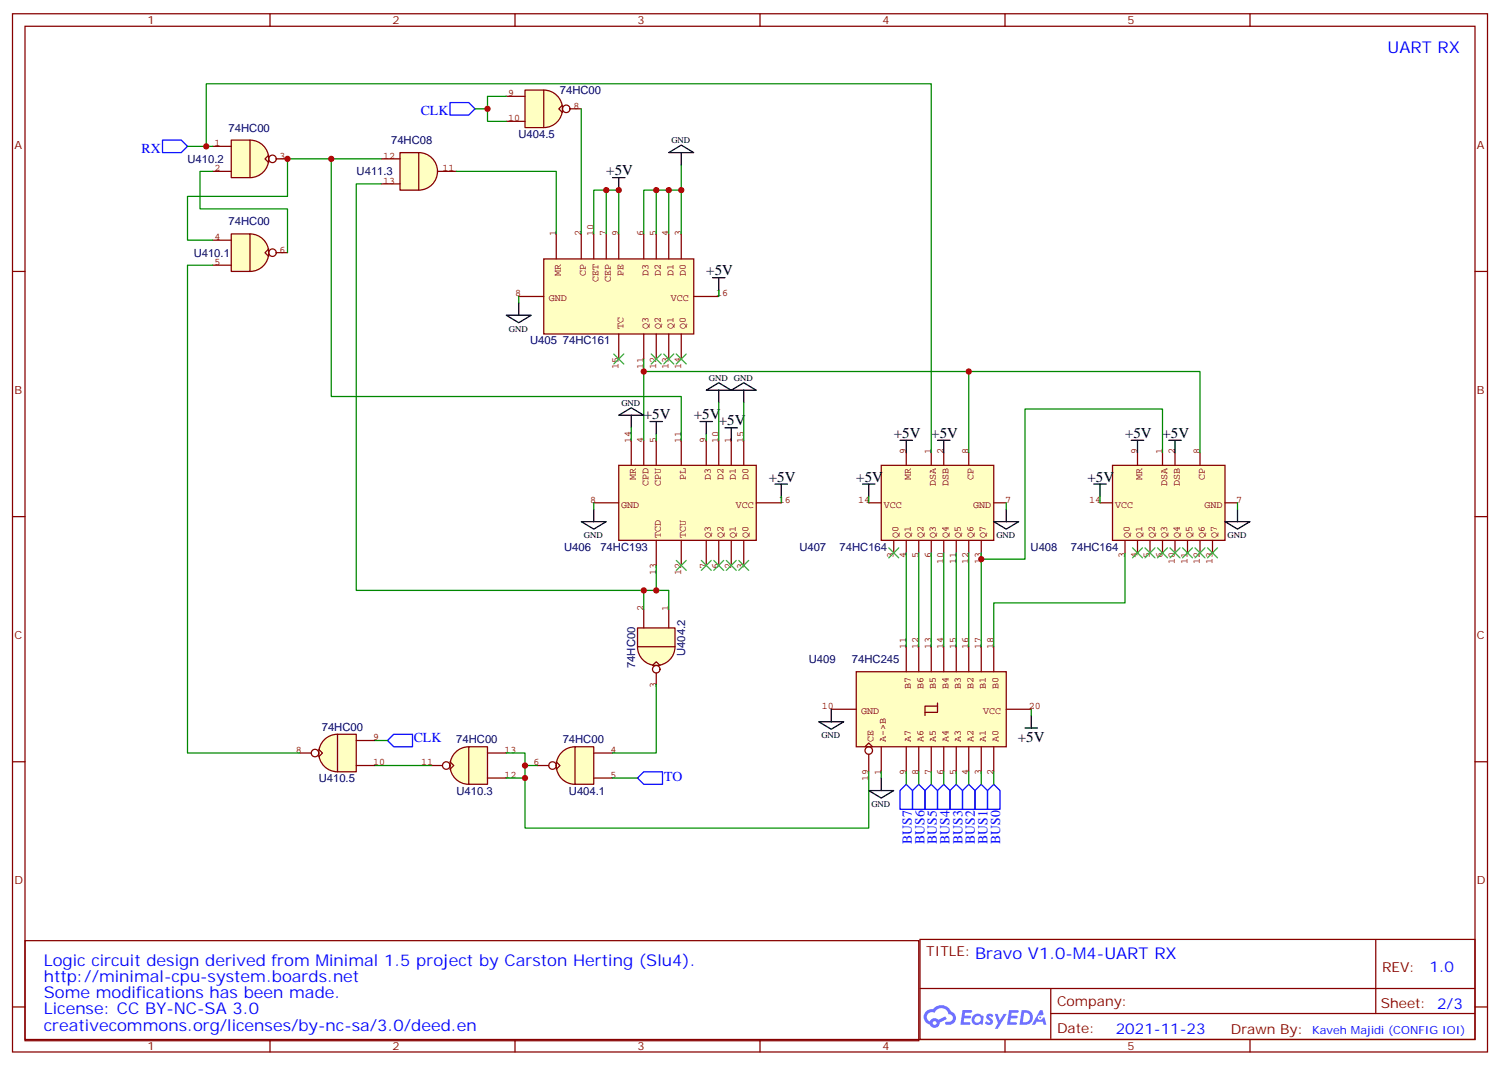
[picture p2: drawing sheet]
<svg xmlns="http://www.w3.org/2000/svg" width="423mm" height="300mm" viewBox="0 0 423 300" stroke-linecap="round" stroke-linejoin="round" font-family="sans-serif">
<g fill="none" stroke="#870000" stroke-width=".35">
<path d="M3.5 3.9h416.3v292.8h-416.3zM7.1 7.4h409.2v285.8h-409.2zM76.2 3.9v3.5M145.3 3.9v3.5M214.5 3.9v3.5M283.6 3.9v3.5M352.8 3.9v3.5M3.5 76.6h3.6M416.3 76.6h3.5M3.5 145.7h3.6M416.3 145.7h3.5M3.5 214.8h3.6"/>
<path d="M416.3 214.8h3.5M259.6 264.9h156.7v28.3h-156.7zM259.7 278.8h156.4M296.6 278.8v14.1M388.3 265v20.8M3.5 284h3.6M76.2 293.2v3.5M145.3 293.2v3.5M214.5 293.2v3.5M283.6 293.2v3.5M296.6 285.8h119.5M352.8 293.2v3.5"/>
<path d="M416.3 284h3.5"/>
</g>
<g fill="#5487ff">
<path d="M278.6 286.1a1.22 1.22 0 0 1 1.7 .3l-.3 .6a.47 .47 0 0 0-.4-.5 .47 .47 0 0 0-.5 .2l.1 .2a1.23 1.23 0 0 1 .8 1.9 1.44 1.44 0 0 1-2.1-.3l.5-.5 .7 .4a.29 .29 0 0 0 .4-.3 .29 .29 0 0 0-.3-.3 1.04 1.04 0 0 1-.6-1.7z"/>
<path d="M271.6 284.9h2.4l.3 .1-.1 .6h-1.8l-.2 .9h1.6l.3 .3-.4 .4h-1.6l-.1 1.1h1.7l.2 .4-.2 .3h-2.7z"/>
<path d="M284.8 284.9h2.3l.4 .1-.2 .6h-1.8l-.1 .9h1.5l.3 .3-.4 .4h-1.5l-.2 1.1h1.7l.2 .4-.2 .3h-2.6z"/>
<path d="M293.5 284.9h.7l.4 1.2-.6 .3a.69 .69 0 0 0-1.1 .3 .69 .69 0 0 0 .5 1 .69 .69 0 0 0 .9-.6l.4-.3 .6 2.2h-.8l-.2-.9h-1.7l-.5 .9h-.9z"/>
<path d="M280.8 285.9h.7l.7 1.9 1.1-1.9h.8l-2.5 4.2h-.9l1-1.5z"/>
<path d="M288.3 284.9l-.6 4.1h1.4a2.11 2.11 0 0 0 2.4-2.1 2.11 2.11 0 0 0-2.5-2zM289 285.6a1.39 1.39 0 0 1 1.7 1.4 1.39 1.39 0 0 1-1.8 1.3h-.2z"/>
<path d="M274.6 286.5a1.54 1.54 0 0 0 0 2.1 1.54 1.54 0 0 0 2.1 .2l.6 .2 .3-2.3-.1-.2-.5-.1a1.49 1.49 0 0 0-2.4 .1zM274.9 287.5a.95 .95 0 0 1 1.9 0 .95 .95 0 0 1-1.9 0z"/>
<path d="M261.4 285.2a2.18 2.18 0 0 0 1 3.8 1.44 1.44 0 0 0 1.7 .9 1.44 1.44 0 0 0 1.1-1.5l2-1-.4-.7-1.9 .9a1.47 1.47 0 0 0-2.5 .5 1.39 1.39 0 0 1-.6-2 1.39 1.39 0 0 1 2-.5 2.12 2.12 0 0 1 2.1-1.3 2.12 2.12 0 0 1 1.9 1.7 1.14 1.14 0 0 1 1.1 1.4 1.14 1.14 0 0 1-1.6 .8 .43 .43 0 0 0-.6 .3 .43 .43 0 0 0 .4 .5 1.98 1.98 0 0 0 2.6-1.2 1.98 1.98 0 0 0-1.3-2.5 3.1 3.1 0 0 0-5.2-.7l-.9 .1zM263.2 288.5a.55 .55 0 0 1 1.1 0 .55 .55 0 0 1-1.1 0z"/>
<circle cx="293.6" cy="287" r=".26"/>
</g>
<path d="M153.5 73h42.3v21.2h-42.3z" fill="#ffffc2" stroke="#850000" stroke-width=".35"/>
<g fill="none" stroke="#850000" stroke-width=".35">
<path d="M157 66v7M164 66v7M167.6 66v7M171.1 66v7M174.6 66v7M181.7 66v7M185.2 66v7M188.7 66v7M192.3 66v7M146.4 83.6h7.1M174.6 94.2v7M181.7 94.2v7"/>
<path d="M185.2 94.2v7M188.7 94.2v7M192.3 94.2v7M195.8 83.6h7"/>
</g>
<path d="M174.6 131.2h38.8v21.2h-38.8z" fill="#ffffc2" stroke="#850000" stroke-width=".35"/>
<g fill="none" stroke="#850000" stroke-width=".35">
<path d="M178.2 124.2v7M181.7 124.2v7M185.2 124.2v7M192.3 124.2v7M199.3 124.2v7M202.8 124.2v7M206.4 124.2v7M209.9 124.2v7M167.6 141.8h7M185.2 152.4v7.1M192.3 152.4v7.1M199.3 152.4v7.1"/>
<path d="M202.8 152.4v7.1M206.4 152.4v7.1M209.9 152.4v7.1M213.4 141.8h7.1"/>
</g>
<path d="M248.7 131.2h31.8v21.2h-31.8z" fill="#ffffc2" stroke="#850000" stroke-width=".35"/>
<g fill="none" stroke="#850000" stroke-width=".35">
<path d="M255.8 127.7v3.5M262.8 127.7v3.5M266.3 127.7v3.5M273.4 127.7v3.5M245.2 141.8h3.5M252.2 152.4v3.5M255.8 152.4v3.5M259.3 152.4v3.5M262.8 152.4v3.5M266.3 152.4v3.5M269.9 152.4v3.5M273.4 152.4v3.5"/>
<path d="M276.9 152.4v3.5M280.5 141.8h3.5"/>
</g>
<g fill="#ffffc2" stroke="#850000" stroke-width=".35">
<path d="M70.6 66a5.3 5.3 0 0 1 5.2 5.3 5.3 5.3 0 0 1-5.2 5.3z"/>
<path d="M65.3 66h5.3v10.6h-5.3z"/>
</g>
<g fill="none" stroke="#850000" stroke-width=".35">
<path d="M60 67.7h5.3M60 74.8h5.3M75.8 70.2l-1 1.1 1 1M78 71.3h3.1"/>
<circle cx="76.9" cy="71.3" r="1.06"/>
</g>
<g fill="#ffffc2" stroke="#850000" stroke-width=".35">
<path d="M70.6 39.5a5.3 5.3 0 0 1 5.2 5.3 5.3 5.3 0 0 1-5.2 5.3z"/>
<path d="M65.3 39.5h5.3v10.6h-5.3z"/>
</g>
<g fill="none" stroke="#850000" stroke-width=".35">
<path d="M60 41.3h5.3M60 48.3h5.3M75.8 43.7l-1 1.1 1 1.1M78 44.8h3.1"/>
<circle cx="76.9" cy="44.8" r="1.06"/>
</g>
<g fill="#ffffc2" stroke="#850000" stroke-width=".35">
<path d="M128.6 212.2a5.3 5.3 0 0 1 3.7-1.6v10.6a5.3 5.3 0 0 1-4.9-3.3 5.3 5.3 0 0 1 1.2-5.7z"/>
<path d="M132.3 210.6h5.3v10.6h-5.3z"/>
</g>
<g fill="none" stroke="#850000" stroke-width=".35">
<path d="M121.7 215.9h3.2M127 214.8l1.1 1.1-1.1 1.1M137.6 219.4h5.3M137.6 212.4h5.3"/>
<circle cx="125.9" cy="215.9" r="1.06"/>
</g>
<g fill="#ffffc2" stroke="#850000" stroke-width=".35">
<path d="M91.5 208.6a5.3 5.3 0 0 1 3.7-1.5v10.6a5.3 5.3 0 0 1-4.8-3.3 5.3 5.3 0 0 1 1.1-5.8z"/>
<path d="M95.2 207.1h5.3v10.6h-5.3z"/>
</g>
<g fill="none" stroke="#850000" stroke-width=".35">
<path d="M84.7 212.4h3.1M90 211.3l1 1.1-1 1M100.5 215.9h5.3M100.5 208.8h5.3"/>
<circle cx="88.9" cy="212.4" r="1.06"/>
</g>
<g fill="#ffffc2" stroke="#850000" stroke-width=".35">
<path d="M118.2 43a5.3 5.3 0 0 1 5.3 5.3 5.3 5.3 0 0 1-5.3 5.3z"/>
<path d="M112.9 43h5.3v10.6h-5.3z"/>
</g>
<path d="M107.6 44.8h5.3M107.6 51.9h5.3M123.5 48.3h5.3" fill="none" stroke="#850000" stroke-width=".35"/>
<path d="M52.9 41.3h7.1M60 48.3h-3.6v10.6h24.7v12.4M107.6 44.8h-26.5v10.6h-28.2v12.3h7.1" fill="none" stroke="#008700" stroke-width=".35"/>
<path d="M45.9 39.5h5.3l1.7 1.8-1.7 1.7h-5.3z" fill="none" stroke="#00f" stroke-width=".35"/>
<g fill="#ffffc2" stroke="#850000" stroke-width=".35">
<path d="M158.5 212.2a5.3 5.3 0 0 1 3.8-1.6v10.6a5.3 5.3 0 0 1-4.9-3.3 5.3 5.3 0 0 1 1.1-5.7z"/>
<path d="M162.3 210.6h5.3v10.6h-5.3z"/>
</g>
<g fill="none" stroke="#850000" stroke-width=".35">
<path d="M151.7 215.9h3.2M157 214.8l1 1.1-1 1.1M167.6 212.4h5.3M167.6 219.4h5.3"/>
<circle cx="155.9" cy="215.9" r="1.06"/>
</g>
<g fill="#ffffc2" stroke="#850000" stroke-width=".35">
<path d="M179.9 182.4h10.6a5.3 5.3 0 0 1-5.3 5.3 5.3 5.3 0 0 1-5.3-5.3z"/>
<path d="M179.9 177.1h10.6v5.3h-10.6z"/>
</g>
<g fill="none" stroke="#850000" stroke-width=".35">
<path d="M181.7 171.8v5.3M188.7 171.8v5.3M184.1 187.7l1.1-1.1 1.1 1.1M185.2 189.8v3.2"/>
<circle cx="185.2" cy="188.7" r="1.06"/>
</g>
<g fill="#ffffc2" stroke="#850000" stroke-width=".35">
<path d="M153.5 25.4a5.3 5.3 0 0 1 5.2 5.3 5.3 5.3 0 0 1-5.2 5.3z"/>
<path d="M148.2 25.4h5.3v10.6h-5.3z"/>
</g>
<g fill="none" stroke="#850000" stroke-width=".35">
<path d="M142.9 34.2h5.3M142.9 27.2h5.3M158.7 29.6l-1 1.1 1 1.1M160.9 30.7h3.1"/>
<circle cx="159.8" cy="30.7" r="1.06"/>
</g>
<path d="M127 28.9h5.3l1.8 1.8-1.8 1.8h-5.3zM109.4 208.8l1.7-1.7h5.3v3.5h-5.3zM179.9 219.4l1.8-1.7h5.3v3.5h-5.3z" fill="none" stroke="#00f" stroke-width=".35"/>
<g fill="none" stroke="#008700" stroke-width=".35">
<path d="M134.1 30.7h3.5M142.9 27.2h-5.3v7h5.3M164 30.7v35.3M93.5 44.8v67h98.8v12.4M107.6 51.9h-7.1v114.6h81.2M128.8 48.3h28.2v17.7M171.1 53.6v12.4M185.2 53.6v12.4M188.7 53.6v12.4M192.3 46.6v7M167.6 66v-12.4h7v12.4M181.7 66v-12.4h10.6v12.4"/>
<path d="M146.4 83.6v1.8M202.8 81.8v1.8M181.7 101.2v23M202.8 113.6v10.6M209.9 113.6v10.6M178.2 120.7v3.5M185.2 122.4v1.8M199.3 122.4v1.8M167.6 141.8v1.8M185.2 159.5v7M220.5 140.1v1.7M181.7 171.8v-5.3h7v5.3"/>
<path d="M185.2 193v19.4h-12.3M105.8 208.8h3.6M148.2 215.9h3.5M172.9 219.4h7"/>
</g>
<g fill="none" stroke="#000" stroke-width=".35">
<path d="M172.9 50.1h3.5M174.6 50.1v3.5M188.7 43l3.6-2.1 3.5 2.1zM192.3 43v3.6M201.1 78.3h3.5M202.8 78.3v3.5M142.9 88.9h7l-3.5 2.1zM146.4 85.4v3.5M174.6 117.1l3.6-2.1 3.5 2.1zM178.2 117.1v3.6M183.4 118.9h3.6M185.2 118.9v3.5"/>
<path d="M197.6 118.9h3.5M199.3 110.1l3.5-2.2 3.6 2.2zM199.3 118.9v3.5M202.8 110.1v3.5M206.4 110.1l3.5-2.2 3.5 2.2zM209.9 110.1v3.5M204.6 120.7h3.5M206.4 120.7v3.5M218.7 136.5h3.5M220.5 136.5v3.6M164 147.1h7.1l-3.5 2.1zM167.6 143.6v3.5"/>
</g>
<g fill="none" stroke="#3c3" stroke-width=".35">
<path d="M173.2 99.8l2.8 2.9M176 99.8l-2.8 2.9M183.8 99.8l2.8 2.9M186.6 99.8l-2.8 2.9M187.3 99.8l2.8 2.9M190.1 99.8l-2.8 2.9M190.9 99.8l2.8 2.9M193.7 99.8l-2.8 2.9M190.9 158l2.8 2.9M193.7 158l-2.8 2.9M197.9 158l2.8 2.9M200.7 158l-2.8 2.9"/>
<path d="M201.4 158l2.9 2.9M204.3 158l-2.9 2.9M205 158l2.8 2.9M207.8 158l-2.8 2.9M208.5 158l2.8 2.9M211.3 158l-2.8 2.9"/>
</g>
<path d="M314 131.2h31.7v21.2h-31.7z" fill="#ffffc2" stroke="#850000" stroke-width=".35"/>
<g fill="none" stroke="#850000" stroke-width=".35">
<path d="M321 127.7v3.5M328.1 127.7v3.5M331.6 127.7v3.5M338.7 127.7v3.5M310.4 141.8h3.6M317.5 152.4v3.5M321 152.4v3.5M324.6 152.4v3.5M328.1 152.4v3.5M331.6 152.4v3.5M335.1 152.4v3.5M338.7 152.4v3.5"/>
<path d="M342.2 152.4v3.5M345.7 141.8h3.5"/>
</g>
<g fill="none" stroke="#000" stroke-width=".35">
<path d="M243.4 136.5h3.5M245.2 136.5v3.6M254 124.2h3.5M255.8 124.2v3.5M264.6 124.2h3.5M266.3 124.2v3.5M308.7 136.5h3.5M310.4 136.5v3.6M319.3 124.2h3.5M321 124.2v3.5M329.8 124.2h3.6M331.6 124.2v3.5"/>
<path d="M280.5 147.1h7l-3.5 2.1zM284 143.6v3.5M345.7 147.1h7.1l-3.6 2.1zM349.2 143.6v3.5"/>
</g>
<path d="M58.2 41.3v-17.7h204.6v104.1M181.7 104.8h91.7v22.9M273.4 104.8h65.3v22.9" fill="none" stroke="#008700" stroke-width=".35"/>
<g fill="none" stroke="#3c3" stroke-width=".35">
<path d="M319.6 154.5l2.8 2.8M322.4 154.5l-2.8 2.8M323.1 154.5l2.9 2.8M326 154.5l-2.9 2.8M326.7 154.5l2.8 2.8M329.5 154.5l-2.8 2.8M330.2 154.5l2.8 2.8M333 154.5l-2.8 2.8M333.7 154.5l2.8 2.8M336.5 154.5l-2.8 2.8M337.3 154.5l2.8 2.8M340.1 154.5l-2.8 2.8"/>
<path d="M340.8 154.5l2.8 2.8M343.6 154.5l-2.8 2.8"/>
</g>
<path d="M241.7 189.4h42.3v21.2h-42.3z" fill="#ffffc2" stroke="#850000" stroke-width=".35"/>
<g fill="none" stroke="#850000" stroke-width=".35">
<path d="M255.8 182.4v7M259.3 182.4v7M262.8 182.4v7M264.6 199.1v1.8h-3.5M264.6 198.3v.8h-3.5v2.7M266.3 182.4v7M269.9 182.4v7M273.4 182.4v7M276.9 182.4v7M280.5 182.4v7M234.6 200h7.1M244.1 210.6l1.1-1 1 1"/>
<path d="M245.2 212.7v5M248.7 210.6v7.1M255.8 210.6v7.1M259.3 210.6v7.1M262.8 210.6v7.1M266.3 210.6v7.1M269.9 210.6v7.1M273.4 210.6v7.1M276.9 210.6v7.1M280.5 210.6v7.1M284 200h7"/>
<circle cx="245.2" cy="211.7" r="1.06"/>
</g>
<g fill="none" stroke="#008700" stroke-width=".35">
<path d="M60 74.8h-7.1v137.6h31.8M328.1 127.7v-12.3h-38.8v42.3h-12.4M245.2 140.1v1.7M255.8 155.9v26.5M259.3 155.9v26.5M262.8 155.9v26.5M266.3 155.9v26.5M269.9 155.9v26.5M273.4 155.9v26.5M276.9 155.9v26.5M284 141.8v1.8M310.4 140.1v1.7"/>
<path d="M317.5 155.9v14.1h-37v12.4M349.2 141.8v1.8M105.8 215.9h15.9M142.9 212.4h5.3v7h-5.3M245.2 217.7v15.8h-97v-14.1M248.7 217.7v1.7M255.8 217.7v3.5M259.3 217.7v3.5M262.8 217.7v3.5M266.3 217.7v3.5M269.9 217.7v3.5M273.4 217.7v3.5"/>
<path d="M276.9 217.7v3.5M280.5 217.7v3.5M291 200v1.8"/>
</g>
<path d="M250.8 154.5l2.8 2.8M253.6 154.5l-2.8 2.8" fill="none" stroke="#3c3" stroke-width=".35"/>
<path d="M255.8 221.2l1.7 1.8v5.2h-3.5v-5.2zM259.3 221.2l1.8 1.8v5.2h-3.6v-5.2zM262.8 221.2l1.8 1.8v5.2h-3.5v-5.2zM266.3 221.2l1.8 1.8v5.2h-3.5v-5.2zM269.9 221.2l1.7 1.8v5.2h-3.5v-5.2zM271.6 223l1.8-1.8 1.8 1.8v5.2h-3.6zM276.9 221.2l1.8 1.8v5.2h-3.5v-5.2zM278.7 223l1.8-1.8 1.7 1.8v5.2h-3.5z" fill="none" stroke="#00f" stroke-width=".35"/>
<path d="M231.1 203.6h7l-3.5 2.1zM234.6 200v3.6M248.7 219.4v3.6M289.3 205.3h3.5M291 201.8v3.5M245.2 223h7l-3.5 2.1z" fill="none" stroke="#000" stroke-width=".35"/>
<path d="M7.1 265.3h252.2v28.2h-252.2z" fill="none" stroke="#870000" stroke-width=".35"/>
<g fill="#c00">
<circle cx="137.6" cy="30.7" r=".88"/>
<circle cx="81.1" cy="44.8" r=".88"/>
<circle cx="174.6" cy="53.6" r=".88"/>
<circle cx="171.1" cy="53.6" r=".88"/>
<circle cx="188.7" cy="53.6" r=".88"/>
<circle cx="185.2" cy="53.6" r=".88"/>
<circle cx="192.3" cy="53.6" r=".88"/>
<circle cx="93.5" cy="44.8" r=".88"/>
<circle cx="185.2" cy="166.5" r=".88"/>
<circle cx="181.7" cy="166.5" r=".88"/>
<circle cx="181.7" cy="104.8" r=".88"/>
<circle cx="273.4" cy="104.8" r=".88"/>
<circle cx="58.2" cy="41.3" r=".88"/>
<circle cx="148.2" cy="215.9" r=".88"/>
<circle cx="276.9" cy="157.7" r=".88"/>
<circle cx="148.2" cy="219.4" r=".88"/>
</g>
<g font-size="4.6" fill="#00f">
<text x="391.6" y="14.8">UART RX</text>
<text x="12.3" y="272.3">Logic circuit design derived from Minimal 1.5 project by Carston Herting (Slu4).</text>
<text x="275.2" y="270.6">Bravo V1.0-M4-UART RX</text>
<text x="12.3" y="276.9">http://minimal-cpu-system.boards.net</text>
<text x="12.3" y="281.5">Some modifications has been made.</text>
<text x="12.3" y="286.1">License: CC BY-NC-SA 3.0</text>
<text x="12.3" y="290.7">creativecommons.org/licenses/by-nc-sa/3.0/deed.en</text>
</g>
<g font-size="4.2">
<text x="171.1" y="49.4">+5V</text>
<text x="199.3" y="77.6">+5V</text>
<text x="181.7" y="118.2">+5V</text>
<text x="195.8" y="118.2">+5V</text>
<text x="202.8" y="119.9">+5V</text>
<text x="252.2" y="123.5">+5V</text>
<text x="262.8" y="123.5">+5V</text>
<text x="317.5" y="123.5">+5V</text>
<text x="328.1" y="123.5">+5V</text>
<text x="217" y="135.8">+5V</text>
<text x="241.7" y="135.8">+5V</text>
<text x="306.9" y="135.8">+5V</text>
<text x="287.3" y="209.3">+5V</text>
</g>
<g font-size="4.2" fill="#00f">
<text x="403.4" y="274.2">1.0</text>
<text x="314.9" y="291.6">2021-11-23</text>
</g>
<g font-size="3.9" fill="#00f">
<text x="118.7" y="32.5">CLK</text>
<text x="40" y="43">RX</text>
<text x="116.8" y="209.3">CLK</text>
<text x="187.4" y="220.1">TO</text>
<text x="257.4" y="238" transform="rotate(-90 257.4 238)">BUS7</text>
<text x="260.9" y="238" transform="rotate(-90 260.9 238)">BUS6</text>
<text x="264.4" y="238" transform="rotate(-90 264.4 238)">BUS5</text>
<text x="268" y="238" transform="rotate(-90 268 238)">BUS4</text>
<text x="271.6" y="238" transform="rotate(-90 271.6 238)">BUS3</text>
<text x="275.2" y="238" transform="rotate(-90 275.2 238)">BUS2</text>
<text x="278.7" y="238" transform="rotate(-90 278.7 238)">BUS1</text>
<text x="282.2" y="238" transform="rotate(-90 282.2 238)">BUS0</text>
</g>
<g font-size="3.9" fill="#800">
<text x="261.4" y="269.5">TITLE:</text>
<text x="390" y="274.2">REV:</text>
<text x="298.3" y="283.7">Company:</text>
<text x="389.7" y="284.3">Sheet: 2/3</text>
<text x="298.3" y="291.4">Date:</text>
<text x="347.4" y="291.5">Drawn By:</text>
</g>
<g font-size="3.2" fill="#800">
<text x="41.6" y="6.9">1</text>
<text x="110.8" y="6.9">2</text>
<text x="179.9" y="6.9">3</text>
<text x="249.1" y="6.9">4</text>
<text x="318.2" y="6.9">5</text>
<text x="4.1" y="42">A</text>
<text x="416.8" y="42">A</text>
<text x="4.1" y="111.1">B</text>
<text x="416.8" y="111.1">B</text>
<text x="4.1" y="180.3">C</text>
<text x="416.8" y="180.3">C</text>
<text x="4.1" y="249.4">D</text>
<text x="416.8" y="249.4">D</text>
<text x="41.6" y="296.2">1</text>
<text x="110.8" y="296.2">2</text>
<text x="179.9" y="296.2">3</text>
<text x="249.1" y="296.2">4</text>
<text x="318.2" y="296.2">5</text>
</g>
<g font-size="3.2" fill="#000080">
<text x="158" y="26.5">74HC00</text>
<text x="64.5" y="37.1">74HC00</text>
<text x="110.4" y="40.7">74HC08</text>
<text x="146.3" y="39">U404.5</text>
<text x="52.9" y="45.9">U410.2</text>
<text x="100.7" y="49.5">U411.3</text>
<text x="64.5" y="63.6">74HC00</text>
<text x="54.7" y="72.4">U410.1</text>
<text x="149.6" y="97.1">U405</text>
<text x="158.9" y="97.1">74HC161</text>
<text x="159.2" y="155.3">U406</text>
<text x="169.4" y="155.3">74HC193</text>
<text x="225.6" y="155.3">U407</text>
<text x="237" y="155.3">74HC164</text>
<text x="290.9" y="155.3">U408</text>
<text x="302.2" y="155.3">74HC164</text>
<text x="193.4" y="185" transform="rotate(-90 193.4 185)">U404.2</text>
<text x="179.3" y="188.4" transform="rotate(-90 179.3 188.4)">74HC00</text>
<text x="228.3" y="187">U409</text>
<text x="240.4" y="187.1">74HC245</text>
<text x="90.8" y="206">74HC00</text>
<text x="128.8" y="209.6">74HC00</text>
<text x="158.8" y="209.6">74HC00</text>
<text x="89.9" y="220.6">U410.5</text>
<text x="128.8" y="224.2">U410.3</text>
<text x="160.6" y="224.2">U404.1</text>
</g>
<text font-size="3.2" fill="#00f" x="370.3" y="291.5">Kaveh Majidi (CONFIG IOI)</text>
<g font-size="2.8" fill="#840000">
<text x="143.4" y="27.1">9</text>
<text x="143.4" y="34.2">10</text>
<text x="161.8" y="30.7">8</text>
<text x="60.5" y="41.2">1</text>
<text x="78.9" y="44.8">3</text>
<text x="108.1" y="44.8">12</text>
<text x="60.5" y="48.3">2</text>
<text x="108.1" y="51.8">13</text>
<text x="124.8" y="48.3">11</text>
<text x="60.5" y="67.7">4</text>
<text x="78.9" y="71.2">6</text>
<text x="157" y="66.7" transform="rotate(-90 157 66.7)">1</text>
<text x="164" y="66.7" transform="rotate(-90 164 66.7)">2</text>
<text x="167.5" y="66.7" transform="rotate(-90 167.5 66.7)">10</text>
<text x="171.1" y="66.7" transform="rotate(-90 171.1 66.7)">7</text>
<text x="174.6" y="66.7" transform="rotate(-90 174.6 66.7)">9</text>
<text x="181.6" y="66.7" transform="rotate(-90 181.6 66.7)">6</text>
<text x="185.2" y="66.7" transform="rotate(-90 185.2 66.7)">5</text>
<text x="188.7" y="66.7" transform="rotate(-90 188.7 66.7)">4</text>
<text x="192.2" y="66.7" transform="rotate(-90 192.2 66.7)">3</text>
<text x="60.5" y="74.8">5</text>
<text x="158.3" y="77.8" transform="rotate(-90 158.3 77.8)">MR</text>
<text x="165.4" y="77.8" transform="rotate(-90 165.4 77.8)">CP</text>
<text x="175.9" y="77.8" transform="rotate(-90 175.9 77.8)">PE</text>
<text x="183" y="77.8" transform="rotate(-90 183 77.8)">D3</text>
<text x="186.5" y="77.8" transform="rotate(-90 186.5 77.8)">D2</text>
<text x="190.1" y="77.8" transform="rotate(-90 190.1 77.8)">D1</text>
<text x="193.6" y="77.8" transform="rotate(-90 193.6 77.8)">D0</text>
<text x="145.4" y="83.6">8</text>
<text x="168.9" y="79.5" transform="rotate(-90 168.9 79.5)">CET</text>
<text x="172.4" y="79.5" transform="rotate(-90 172.4 79.5)">CEP</text>
<text x="202.1" y="83.6">16</text>
<text x="154.9" y="84.9">GND</text>
<text x="189.3" y="84.9">VCC</text>
<text x="175.9" y="92.8" transform="rotate(-90 175.9 92.8)">TC</text>
<text x="183" y="92.8" transform="rotate(-90 183 92.8)">Q3</text>
<text x="186.5" y="92.8" transform="rotate(-90 186.5 92.8)">Q2</text>
<text x="190.1" y="92.8" transform="rotate(-90 190.1 92.8)">Q1</text>
<text x="193.6" y="92.8" transform="rotate(-90 193.6 92.8)">Q0</text>
<text x="174.6" y="103.9" transform="rotate(-90 174.6 103.9)">15</text>
<text x="181.6" y="103.9" transform="rotate(-90 181.6 103.9)">11</text>
<text x="185.2" y="103.9" transform="rotate(-90 185.2 103.9)">12</text>
<text x="188.7" y="103.9" transform="rotate(-90 188.7 103.9)">13</text>
<text x="192.2" y="103.9" transform="rotate(-90 192.2 103.9)">14</text>
<text x="178.1" y="124.9" transform="rotate(-90 178.1 124.9)">14</text>
<text x="181.6" y="124.9" transform="rotate(-90 181.6 124.9)">4</text>
<text x="185.2" y="124.9" transform="rotate(-90 185.2 124.9)">5</text>
<text x="192.2" y="124.9" transform="rotate(-90 192.2 124.9)">11</text>
<text x="199.3" y="124.9" transform="rotate(-90 199.3 124.9)">9</text>
<text x="202.8" y="124.9" transform="rotate(-90 202.8 124.9)">10</text>
<text x="206.3" y="124.9" transform="rotate(-90 206.3 124.9)">1</text>
<text x="209.9" y="124.9" transform="rotate(-90 209.9 124.9)">15</text>
<text x="255.7" y="128.1" transform="rotate(-90 255.7 128.1)">9</text>
<text x="262.8" y="128.1" transform="rotate(-90 262.8 128.1)">1</text>
<text x="266.3" y="128.1" transform="rotate(-90 266.3 128.1)">2</text>
<text x="273.4" y="128.1" transform="rotate(-90 273.4 128.1)">8</text>
<text x="321" y="128.1" transform="rotate(-90 321 128.1)">9</text>
<text x="328" y="128.1" transform="rotate(-90 328 128.1)">1</text>
<text x="331.6" y="128.1" transform="rotate(-90 331.6 128.1)">2</text>
<text x="338.6" y="128.1" transform="rotate(-90 338.6 128.1)">8</text>
<text x="179.5" y="135.3" transform="rotate(-90 179.5 135.3)">MR</text>
<text x="183" y="137" transform="rotate(-90 183 137)">CPD</text>
<text x="186.5" y="137" transform="rotate(-90 186.5 137)">CPU</text>
<text x="193.6" y="135.3" transform="rotate(-90 193.6 135.3)">PL</text>
<text x="200.6" y="135.3" transform="rotate(-90 200.6 135.3)">D3</text>
<text x="204.2" y="135.3" transform="rotate(-90 204.2 135.3)">D2</text>
<text x="207.7" y="135.3" transform="rotate(-90 207.7 135.3)">D1</text>
<text x="211.2" y="135.3" transform="rotate(-90 211.2 135.3)">D0</text>
<text x="257.1" y="135.3" transform="rotate(-90 257.1 135.3)">MR</text>
<text x="264.1" y="137" transform="rotate(-90 264.1 137)">DSA</text>
<text x="267.7" y="137" transform="rotate(-90 267.7 137)">DSB</text>
<text x="274.7" y="135.3" transform="rotate(-90 274.7 135.3)">CP</text>
<text x="322.4" y="135.3" transform="rotate(-90 322.4 135.3)">MR</text>
<text x="329.4" y="137" transform="rotate(-90 329.4 137)">DSA</text>
<text x="332.9" y="137" transform="rotate(-90 332.9 137)">DSB</text>
<text x="340" y="135.3" transform="rotate(-90 340 135.3)">CP</text>
<text x="166.6" y="141.8">8</text>
<text x="175.3" y="143.1">GND</text>
<text x="207.6" y="143.1">VCC</text>
<text x="219.8" y="141.8">16</text>
<text x="242.1" y="141.8">14</text>
<text x="249.4" y="143.1">VCC</text>
<text x="274.7" y="143.1">GND</text>
<text x="283.6" y="141.8">7</text>
<text x="307.4" y="141.8">14</text>
<text x="314.7" y="143.1">VCC</text>
<text x="339.9" y="143.1">GND</text>
<text x="348.9" y="141.8">7</text>
<text x="186.5" y="151.7" transform="rotate(-90 186.5 151.7)">TCD</text>
<text x="193.6" y="151.7" transform="rotate(-90 193.6 151.7)">TCU</text>
<text x="200.6" y="151.7" transform="rotate(-90 200.6 151.7)">Q3</text>
<text x="204.2" y="151.7" transform="rotate(-90 204.2 151.7)">Q2</text>
<text x="207.7" y="151.7" transform="rotate(-90 207.7 151.7)">Q1</text>
<text x="211.2" y="151.7" transform="rotate(-90 211.2 151.7)">Q0</text>
<text x="253.6" y="151.7" transform="rotate(-90 253.6 151.7)">Q0</text>
<text x="257.1" y="151.7" transform="rotate(-90 257.1 151.7)">Q1</text>
<text x="260.6" y="151.7" transform="rotate(-90 260.6 151.7)">Q2</text>
<text x="264.1" y="151.7" transform="rotate(-90 264.1 151.7)">Q3</text>
<text x="267.7" y="151.7" transform="rotate(-90 267.7 151.7)">Q4</text>
<text x="271.2" y="151.7" transform="rotate(-90 271.2 151.7)">Q5</text>
<text x="274.7" y="151.7" transform="rotate(-90 274.7 151.7)">Q6</text>
<text x="278.3" y="151.7" transform="rotate(-90 278.3 151.7)">Q7</text>
<text x="318.8" y="151.7" transform="rotate(-90 318.8 151.7)">Q0</text>
<text x="322.4" y="151.7" transform="rotate(-90 322.4 151.7)">Q1</text>
<text x="325.9" y="151.7" transform="rotate(-90 325.9 151.7)">Q2</text>
<text x="329.4" y="151.7" transform="rotate(-90 329.4 151.7)">Q3</text>
<text x="332.9" y="151.7" transform="rotate(-90 332.9 151.7)">Q4</text>
<text x="336.5" y="151.7" transform="rotate(-90 336.5 151.7)">Q5</text>
<text x="340" y="151.7" transform="rotate(-90 340 151.7)">Q6</text>
<text x="343.5" y="151.7" transform="rotate(-90 343.5 151.7)">Q7</text>
<text x="199.3" y="160.4" transform="rotate(-90 199.3 160.4)">7</text>
<text x="202.8" y="160.4" transform="rotate(-90 202.8 160.4)">6</text>
<text x="206.3" y="160.4" transform="rotate(-90 206.3 160.4)">2</text>
<text x="209.9" y="160.4" transform="rotate(-90 209.9 160.4)">3</text>
<text x="252.2" y="157.3" transform="rotate(-90 252.2 157.3)">3</text>
<text x="255.7" y="157.3" transform="rotate(-90 255.7 157.3)">4</text>
<text x="259.3" y="157.3" transform="rotate(-90 259.3 157.3)">5</text>
<text x="262.8" y="157.3" transform="rotate(-90 262.8 157.3)">6</text>
<text x="266.3" y="159" transform="rotate(-90 266.3 159)">10</text>
<text x="269.8" y="159" transform="rotate(-90 269.8 159)">11</text>
<text x="273.4" y="159" transform="rotate(-90 273.4 159)">12</text>
<text x="276.9" y="159" transform="rotate(-90 276.9 159)">13</text>
<text x="317.5" y="157.3" transform="rotate(-90 317.5 157.3)">3</text>
<text x="321" y="157.3" transform="rotate(-90 321 157.3)">4</text>
<text x="324.5" y="157.3" transform="rotate(-90 324.5 157.3)">5</text>
<text x="328" y="157.3" transform="rotate(-90 328 157.3)">6</text>
<text x="331.6" y="159" transform="rotate(-90 331.6 159)">10</text>
<text x="335.1" y="159" transform="rotate(-90 335.1 159)">11</text>
<text x="338.6" y="159" transform="rotate(-90 338.6 159)">12</text>
<text x="342.2" y="159" transform="rotate(-90 342.2 159)">13</text>
<text x="185.2" y="162.1" transform="rotate(-90 185.2 162.1)">13</text>
<text x="192.2" y="162.1" transform="rotate(-90 192.2 162.1)">12</text>
<text x="181.6" y="172.3" transform="rotate(-90 181.6 172.3)">2</text>
<text x="188.7" y="172.3" transform="rotate(-90 188.7 172.3)">1</text>
<text x="255.7" y="183.1" transform="rotate(-90 255.7 183.1)">11</text>
<text x="259.3" y="183.1" transform="rotate(-90 259.3 183.1)">12</text>
<text x="262.8" y="183.1" transform="rotate(-90 262.8 183.1)">13</text>
<text x="266.3" y="183.1" transform="rotate(-90 266.3 183.1)">14</text>
<text x="269.8" y="183.1" transform="rotate(-90 269.8 183.1)">15</text>
<text x="273.4" y="183.1" transform="rotate(-90 273.4 183.1)">16</text>
<text x="276.9" y="183.1" transform="rotate(-90 276.9 183.1)">17</text>
<text x="280.4" y="183.1" transform="rotate(-90 280.4 183.1)">18</text>
<text x="185.2" y="194.1" transform="rotate(-90 185.2 194.1)">3</text>
<text x="257.1" y="194.2" transform="rotate(-90 257.1 194.2)">B7</text>
<text x="260.6" y="194.2" transform="rotate(-90 260.6 194.2)">B6</text>
<text x="264.1" y="194.2" transform="rotate(-90 264.1 194.2)">B5</text>
<text x="267.7" y="194.2" transform="rotate(-90 267.7 194.2)">B4</text>
<text x="271.2" y="194.2" transform="rotate(-90 271.2 194.2)">B3</text>
<text x="274.7" y="194.2" transform="rotate(-90 274.7 194.2)">B2</text>
<text x="278.3" y="194.2" transform="rotate(-90 278.3 194.2)">B1</text>
<text x="281.8" y="194.2" transform="rotate(-90 281.8 194.2)">B0</text>
<text x="231.9" y="200">10</text>
<text x="243.1" y="201.3">GND</text>
<text x="277.5" y="201.3">VCC</text>
<text x="290.3" y="200">20</text>
<text x="105.3" y="208.8">9</text>
<text x="246.5" y="209.2" transform="rotate(-90 246.5 209.2)">CE</text>
<text x="250" y="209.2" transform="rotate(-90 250 209.2)">A-&gt;B</text>
<text x="257.1" y="209.2" transform="rotate(-90 257.1 209.2)">A7</text>
<text x="260.6" y="209.2" transform="rotate(-90 260.6 209.2)">A6</text>
<text x="264.1" y="209.2" transform="rotate(-90 264.1 209.2)">A5</text>
<text x="267.7" y="209.2" transform="rotate(-90 267.7 209.2)">A4</text>
<text x="271.2" y="209.2" transform="rotate(-90 271.2 209.2)">A3</text>
<text x="274.7" y="209.2" transform="rotate(-90 274.7 209.2)">A2</text>
<text x="278.3" y="209.2" transform="rotate(-90 278.3 209.2)">A1</text>
<text x="281.8" y="209.2" transform="rotate(-90 281.8 209.2)">A0</text>
<text x="83.5" y="212.3">8</text>
<text x="105.3" y="215.9">10</text>
<text x="118.9" y="215.9">11</text>
<text x="142.3" y="212.3">13</text>
<text x="150.5" y="215.9">6</text>
<text x="172.3" y="212.3">4</text>
<text x="142.3" y="219.4">12</text>
<text x="172.3" y="219.4">5</text>
<text x="245.1" y="220.3" transform="rotate(-90 245.1 220.3)">19</text>
<text x="248.7" y="218.7" transform="rotate(-90 248.7 218.7)">1</text>
<text x="255.7" y="218.7" transform="rotate(-90 255.7 218.7)">9</text>
<text x="259.3" y="218.7" transform="rotate(-90 259.3 218.7)">8</text>
<text x="262.8" y="218.7" transform="rotate(-90 262.8 218.7)">7</text>
<text x="266.3" y="218.7" transform="rotate(-90 266.3 218.7)">6</text>
<text x="269.8" y="218.7" transform="rotate(-90 269.8 218.7)">5</text>
<text x="273.4" y="218.7" transform="rotate(-90 273.4 218.7)">4</text>
<text x="276.9" y="218.7" transform="rotate(-90 276.9 218.7)">3</text>
<text x="280.4" y="218.7" transform="rotate(-90 280.4 218.7)">2</text>
</g>
<g font-size="2.5">
<text x="189.5" y="40.4">GND</text>
<text x="143.6" y="93.5">GND</text>
<text x="200" y="107.5">GND GND</text>
<text x="175.4" y="114.5">GND</text>
<text x="164.8" y="151.8">GND</text>
<text x="281.2" y="151.8">GND</text>
<text x="346.5" y="151.8">GND</text>
<text x="231.8" y="208.2">GND</text>
<text x="245.9" y="227.6">GND</text>
</g>
</svg>
